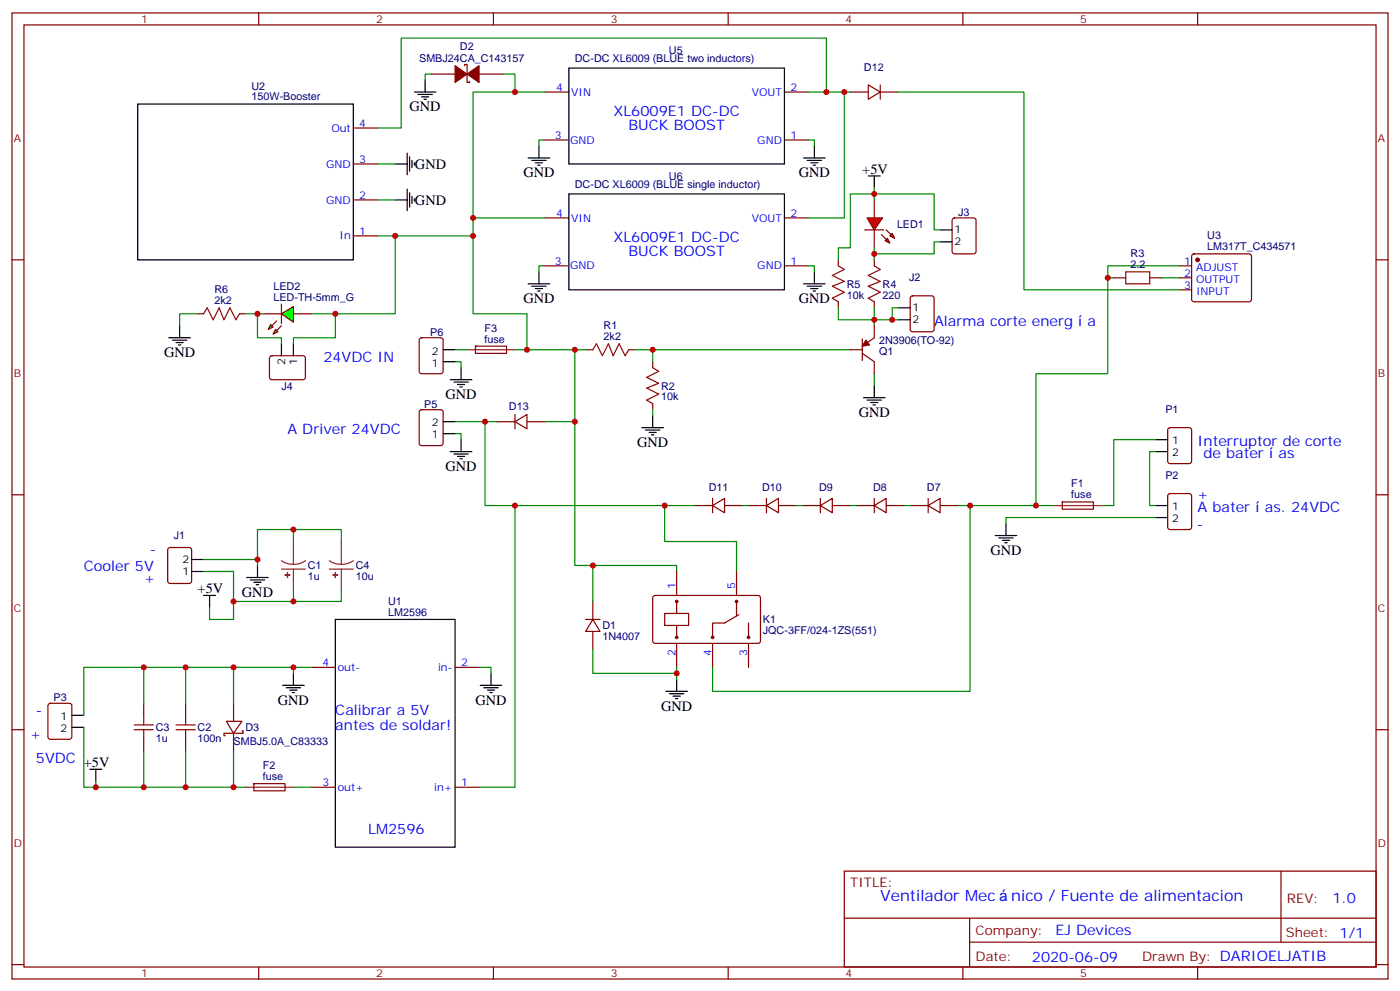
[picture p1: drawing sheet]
<svg xmlns="http://www.w3.org/2000/svg" width="412mm" height="292mm" viewBox="0 0 412 292" stroke-linecap="round" stroke-linejoin="round" font-family="sans-serif">
<g fill="none" stroke="#870000" stroke-width=".35">
<path d="M3.5 3.8h405.4v284.3h-405.4zM7.1 7.3h398.2v277.3h-398.2zM76.2 3.8v3.5M145.3 3.8v3.5M214.5 3.8v3.5M283.6 3.8v3.5M352.8 3.8v3.5M104.1 37.7h7M160.5 27.1h7.1M231.1 27.1h7M250.5 27.1h5.3M255.8 25l3.5 2.1-3.5 2.1z"/>
<path d="M259.3 27.1h5.3M259.3 25v4.2M104.1 58.8h7M104.1 48.3h7M160.2 41.2h7M231.1 41.2h7M3.5 76.5h3.6M104.1 69.4h7M160.2 78.2h7M160.5 64.1h7.1M231.1 78.2h7M231.1 64.1h7"/>
<path d="M257.5 76.5v1.7M347.5 78.2h3.5M351.2 74.9l.5-.2h16.2l.5 .2 .3 .5v12.7l-.3 .5-.5 .2h-16.2l-.5-.2-.2-.5v-12.7zM405.3 76.5h3.6M123.7 99.6l.5-.2h5.6l.7 .4v9.5l-.4 .6-5.9 .1-.7-.5v-9.4zM257.5 88.8v1.8M268.3 87.3l.5-.2h5.7l.6 .4 .1 9.4-.5 .7h-5.9l-.6-.4-.1-9.4zM328.1 81.8h3.5M338.7 81.8h3.5M347.5 81.8h3.5M347.5 85.3h3.5M172.9 102.9h1.7"/>
<path d="M185.2 102.9h1.8M192.3 106.5v1.7M192.3 118.8v1.8M123.7 120.8l.5-.2h5.6l.7 .4v9.5l-.4 .6-5.9 .1-.7-.5v-9.4zM146.4 124.1h5.3M151.7 124.1l3.5-2.1v4.2zM151.7 122v4.2M155.2 124.1h5.3M3.5 145.6h3.6M204.6 148.8h5.3M209.9 148.8l3.5-2.1v4.2zM209.9 146.7v4.2"/>
<path d="M213.4 148.8h5.3M220.5 148.8h5.3M225.8 148.8l3.5-2.1v4.2zM225.8 146.7v4.2M229.3 148.8h5.3M236.4 148.8h5.3M241.7 148.8l3.5-2.1v4.2zM241.7 146.7v4.2M245.2 148.8h5.3M252.2 148.8h5.3M257.5 148.8l3.6-2.1v4.2zM257.5 146.7v4.2"/>
<path d="M261.1 148.8h5.2M268.1 148.8h5.3M273.4 148.8l3.5-2.1v4.2zM273.4 146.7v4.2M276.9 148.8h5.3M312.9 147.8l9.2-.1v2.1l-9.2 .1zM344.2 145.5l.5-.2h5.6l.7 .4v9.5l-.4 .6-5.9 .1-.7-.5v-9.4zM405.3 145.6h3.6M49.6 161.4l.5-.3h5.6l.7 .5v9.4l-.4 .7h-5.9l-.7-.4v-9.4zM174.6 177v5.3M192.5 175.5l.5-.2h30.6l.4 .7-.1 12.9-.6 .5-30.6-.1-.4-.6v-12.7zM199.3 168.2v7.1"/>
<path d="M199.3 177v3.6M217 168.2v7.1M217 177v4.3M91.7 196.4h7.1M134.1 196.4h7M172.5 182.3h4.2M174.6 182.3l2.1 3.5h-4.2zM174.6 185.8v5.3M195.8 180.6h7v3.5h-7zM199.3 184.1v3.5M199.3 189.4v7M209.9 189.4v7"/>
<path d="M217.7 180.9l-4.3 2.5h-3.5v4.2M220.5 183.4v4.2M220.5 189.4v7M3.5 214.8h3.6M14.3 207.2l.5-.2h5.7l.6 .4 .1 9.5-.5 .6-5.9 .1-.6-.5-.1-9.4zM42.3 207v3.5M42.3 217.6v3.5M54.7 207v3.5M54.7 217.6v3.5M66.7 212.3h4.6l-2.5 3.5zM68.8 207v5.3M68.8 215.8v5.3"/>
<path d="M71.3 215.1h.3v.7h-5.6v.7h.3M405.3 214.8h3.6M74.8 230.7l9.1-.1 .1 2.1-9.2 .1zM91.7 231.7h7.1M134.1 231.7h7M248.7 256.4h156.6v28.2h-156.6zM377.3 256.4v20.9M248.7 270.2h156.5M285.6 277.3h119.6M285.6 270.2v14.2M3.5 283.9h3.6M76.2 284.6v3.5"/>
<path d="M145.3 284.6v3.5M214.5 284.6v3.5M283.6 284.6v3.5M352.8 284.6v3.5M405.3 283.9h3.6"/>
<circle cx="199.3" cy="177" r=".35"/>
<circle cx="217" cy="177" r=".35"/>
<circle cx="199.3" cy="187.6" r=".35"/>
<circle cx="209.9" cy="187.6" r=".35"/>
<circle cx="220.5" cy="187.6" r=".35"/>
</g>
<g fill="none" stroke="#008700" stroke-width=".35">
<path d="M151.7 27.1h-12.4v37h21.2M238.1 27.1h12.4M243.4 27.1v-15.9h-125.2v26.5h-7.1M248.7 27.1v37h-10.6M264.6 27.1h37v58.2h45.9M111.1 58.8h5.3M111.1 48.3h5.3M160.2 41.2h-1.5v1.8M238.1 41.2h1.8v1.8M139.3 64.1v5.3h-28.2M160.2 78.2h-1.5v1.8M238.1 78.2h1.8v1.8"/>
<path d="M347.5 78.2h-21.2v3.6h1.8M257.5 94.1h5.3M257.5 90.6v5.3M264.6 90.6h-1.8v3.5h1.8M342.2 81.8h5.3M134.1 106.5h1.7v1.7M172.9 102.9h-3.6v21.2M187 102.9h5.3v3.6M192.3 102.9h58.2M257.5 110v3.5M134.1 124.1h8.8v24.7h52.9M134.1 127.6h1.7v1.8"/>
<path d="M142.9 124.1h3.5M160.5 124.1h8.8v42.3h30v1.8M192.3 120.6v1.7M86.4 159.4v-3.5h14.1v3.5M86.4 155.9h-10.6v8.8M151.7 148.8v82.9h-10.6M204.6 148.8h-8.8v10.6h21.2v8.8M218.7 148.8h1.8M234.6 148.8h1.8M250.5 148.8h1.7M266.3 148.8h1.8M282.2 148.8h28.2"/>
<path d="M285.8 148.8v54.7h-75.9v-7.1M340.4 152.3h-44.1v1.8M60 164.7h15.8v1.7M60 168.2h8.8v8.8h17.6M68.8 177v5.3h-7.1v-3.5M86.4 173.5v3.5h14.1v-3.5M174.6 166.4v10.6M42.3 196.4h-17.6v14.1M54.7 196.4h-12.4v10.6M68.8 196.4h-14.1v10.6M86.4 196.4h-17.6v10.6M91.7 196.4h-5.3v1.8"/>
<path d="M141.1 196.4h3.5v1.8M174.6 191.1v7.1h24.7M199.3 196.4v3.6M24.7 214.1v17.6h3.5M28.2 229.9v1.8h14.1M42.3 221.1v10.6h12.4M54.7 221.1v10.6h14.1M68.8 221.1v10.6h3.5M86.4 231.7h5.3"/>
</g>
<path d="M257.5 78.2l1.8 1.1-3.5 1.8 3.5 1.7-3.5 1.4 3.5 1.8-3.5 1.8 1.7 1M331.6 80h7.1v3.5h-7.1zM174.6 102.9l1.1-1.7 1.7 3.5 1.8-3.5 1.4 3.5 1.8-3.5 1.7 3.5 1.1-1.8M192.3 108.2l1.7 1.1-3.5 1.8 3.5 1.7-3.5 1.4 3.5 1.8-3.5 1.8 1.8 1M39.5 214.8h5.7M39.5 213.4h5.7M42.3 210.5v2.9M42.3 214.8v2.8M51.9 214.8h5.6M51.9 213.4h5.6M54.7 210.5v2.9M54.7 214.8v2.8" fill="none" stroke="#a10000" stroke-width=".35"/>
<circle cx="352.8" cy="76.5" r=".53" fill="#870000" stroke="#870000" stroke-width=".35"/>
<g fill="none" stroke="#000" stroke-width=".35">
<path d="M40.6 30.6h63.5v45.9h-63.5zM167.6 20h63.5v28.3h-63.5zM116.4 58.8h3.5M116.4 48.3h3.5M119.9 45.1v6.3M119.9 55.7v6.3M120.6 46.1v4.3M120.6 56.7v4.3M121.4 47.2v2.1M121.4 57.8v2.1M122.1 47.9v.7M122.1 58.5v.7"/>
<path d="M155.6 46.5h6.3M156.6 47.2h4.3M157.7 47.9h2.1M158.4 48.6h.7M158.7 43v3.5M167.6 57.1h63.5v28.2h-63.5zM236.7 46.5h6.4M237.8 47.2h4.2M238.8 47.9h2.1M239.5 48.6h.7M239.9 43v3.5M255.8 51.8h3.5"/>
<path d="M257.5 51.8v3.5M155.6 83.5h6.3M156.6 84.2h4.3M157.7 84.9h2.1M158.4 85.7h.7M158.7 80v3.5M236.7 83.5h6.4M237.8 84.2h4.2M238.8 84.9h2.1M239.5 85.7h.7M239.9 80v3.5M264.6 90.6h3.5"/>
<path d="M264.6 94.1h3.5M130.5 106.5h3.6M130.5 102.9h3.6M132.6 111.8h6.4M133.7 112.5h4.2M134.8 113.2h2.1M135.5 113.9h.7M135.8 108.2v3.6M254.4 117.1h6.3M255.4 117.8h4.2M256.5 118.5h2.1M257.2 119.2h.7"/>
<path d="M257.5 113.5v3.6M130.5 127.6h3.6M130.5 124.1h3.6M132.6 132.9h6.4M133.7 133.6h4.2M134.8 134.3h2.1M135.5 135h.7M135.8 129.4v3.5M189.1 125.9h6.3M190.1 126.6h4.3M191.2 127.3h2.1M191.9 128h.7"/>
<path d="M192.3 122.3v3.6M293.2 157.6h6.3M294.2 158.3h4.2M295.3 159h2.1M296 159.7h.7M296.3 154.1v3.5M340.4 148.8h3.6M340.4 152.3h3.6M56.4 168.2h3.6M56.4 164.7h3.6M60 175.3h3.5M61.7 175.3v3.5"/>
<path d="M72.7 170h6.3M73.7 170.7h4.3M74.8 171.4h2.1M75.5 172.1h.7M75.8 166.4v3.6M86.4 198.2v3.5M98.8 182.3h35.3v67h-35.3zM144.6 198.2v3.5M199.3 200v3.5M21.2 210.5h3.5M21.2 214.1h3.5M83.3 201.7h6.3"/>
<path d="M84.3 202.4h4.2M85.4 203.1h2.1M86.1 203.8h.7M141.5 201.7h6.3M142.5 202.4h4.3M143.6 203.1h2.1M144.3 203.8h.7M196.1 203.5h6.4M197.2 204.2h4.2M198.3 204.9h2.1M199 205.6h.7M26.5 226.4h3.5"/>
<path d="M28.2 226.4v3.5"/>
</g>
<path d="M86.4 159.4v6.7M100.5 159.4v6.7M310.4 148.8h14.2M82.9 165l1.7 .8 1.8 .3M82.9 167.5h7.1M86.4 167.5v6M90 165l-1.7 .9-1.9 .2M97 165l1.7 .8 1.8 .3M97 167.5h7.1M100.5 167.5v6M104.1 165l-1.7 .9-1.9 .2M72.3 231.7h14.1" fill="none" stroke="#8c2424" stroke-width=".35"/>
<g fill="#8c2424" stroke="#8c2424" stroke-width=".35">
<path d="M84 169.2l1.4 .1z"/>
<path d="M84.7 168.6v1.4z"/>
<path d="M98.1 169.2l1.4 .1z"/>
<path d="M98.8 168.6v1.4z"/>
</g>
<g fill="#f00" stroke="#870000" stroke-width=".35">
<path d="M255.4 64.1h4.6l-2.5 3.6z"/>
<path d="M254.7 67.7h5.6z"/>
</g>
<g fill="#870000" stroke="#870000" stroke-width=".35">
<path d="M261.1 67.7l1.4 1.4z"/>
<path d="M259.6 69.1l1.5 1.4z"/>
</g>
<g fill="#f00" stroke="#870000" stroke-width=".35">
<path d="M262.1 69.4l.7-.7 .7 1.4z"/>
<path d="M260.7 70.8l.7-.7 .7 1.4z"/>
</g>
<path d="M257.5 58.8v5.3M246.9 76.5v1.7M257.5 67.7v5.3M77.6 92.4h5.3M86.4 92.4h5.3M246.9 88.8v1.8" fill="none" stroke="#870000" stroke-width=".35"/>
<path d="M257.5 57.1h-7v15.9h-3.6v3.5M257.5 55.3v3.5M257.5 73v3.5M246.9 90.6v3.5h10.6M326.3 81.8v28.2h-21.1v38.8" fill="none" stroke="#008700" stroke-width=".35"/>
<path d="M246.9 78.2l1.8 1.1-3.5 1.8 3.5 1.7-3.5 1.4 3.5 1.8-3.5 1.8 1.7 1" fill="none" stroke="#a10000" stroke-width=".35"/>
<g fill="#0f0" stroke="#870000" stroke-width=".35">
<path d="M79.7 95.5l.7 .7-1.4 .7z"/>
<path d="M81.1 96.9l.7 .7-1.4 .8z"/>
</g>
<g fill="#870000" stroke="#870000" stroke-width=".35">
<path d="M81.5 94.5l-1.4 1.4z"/>
<path d="M82.9 95.9l-1.4 1.4z"/>
</g>
<path d="M82.9 89.5v5.7z" fill="#f00" stroke="#870000" stroke-width=".35"/>
<path d="M82.9 92.4l3.5-2.2v4.6z" fill="#0f0" stroke="#870000" stroke-width=".35"/>
<path d="M60 92.4l1-1.8 1.8 3.5 1.8-3.5 1.4 3.5 1.7-3.5 1.8 3.5 1.1-1.7" fill="none" stroke="#a10000" stroke-width=".35"/>
<g fill="none" stroke="#870000" stroke-width=".35">
<path d="M136.9 19.3v-.3h.7v5.3h.7v-.4M127 21.8h7.1M141.1 21.8h7.1M280.7 64.3l.5-.2h5.6l.7 .5v9.4l-.4 .7h-5.9l-.7-.4v-9.5zM58.2 92.4h1.8M70.6 92.4h1.7M254 99.8v6.3M257.5 95.9v3.5l-3.5 2.5M79.6 104.9l.5-.2 9.4 .1 .5 .6-.1 5.9-.6 .5-9.5-.1-.4-.6v-5.7zM140.1 101.9h9.1v2.1h-9.1zM250.5 102.9h3.5M254 104l3.5 2.5v3.5"/>
<path d="M344.2 126.1l.5-.2h5.6l.7 .4v9.4l-.4 .7-5.9 .1-.7-.5v-9.4z"/>
</g>
<g fill="none" stroke="#008700" stroke-width=".35">
<path d="M127 21.8h-1.8v1.8M148.2 21.8h3.5v5.3h8.8M257.5 57.1h17.7v10.6h1.7M116.4 69.4v23h-24.7M139.3 69.4v23h15.9v10.5M276.9 71.2h-1.7v3.5h-17.7M58.2 92.4h-5.3v3.5M72.3 92.4h5.3M75.8 92.4v7h7.1v1.8M98.8 92.4v7h-12.4v1.8M134.1 102.9h3.5M151.7 102.9h17.6"/>
<path d="M340.4 132.9h-1.7v15.9h1.7M340.4 129.4h-12.3v19.4h-3.5"/>
</g>
<g fill="none" stroke="#000" stroke-width=".35">
<path d="M122.1 27.1h6.3M123.1 27.8h4.3M124.2 28.5h2.1M124.9 29.2h.7M125.2 23.6v3.5M276.9 67.7h3.6M276.9 71.2h3.6M49.7 99.4h6.4M52.9 95.9v3.5M50.8 100.1h4.2M51.9 100.8h2.1M52.6 101.5h.7"/>
<path d="M82.9 101.2v3.5M86.4 101.2v3.5M340.4 129.4h3.6M340.4 132.9h3.6"/>
</g>
<g fill="#870000" stroke="#870000" stroke-width=".35">
<path d="M134.1 19.3l3.5 2.5-3.5 2.5z"/>
<path d="M137.6 21.8l3.5-2.5v5z"/>
<path d="M255.1 100.1l1 1.4-2.1 .4z"/>
</g>
<path d="M137.6 102.9h14.1" fill="none" stroke="#8c2424" stroke-width=".35"/>
<g fill="#c00">
<circle cx="139.3" cy="69.4" r=".88"/>
<circle cx="155.2" cy="102.9" r=".88"/>
<circle cx="169.3" cy="124.1" r=".88"/>
<circle cx="139.3" cy="64.1" r=".88"/>
<circle cx="151.7" cy="27.1" r=".88"/>
<circle cx="98.8" cy="92.4" r=".88"/>
<circle cx="116.4" cy="69.4" r=".88"/>
<circle cx="257.5" cy="57.1" r=".88"/>
<circle cx="42.3" cy="196.4" r=".88"/>
<circle cx="75.8" cy="164.7" r=".88"/>
<circle cx="86.4" cy="155.9" r=".88"/>
<circle cx="285.8" cy="148.8" r=".88"/>
<circle cx="151.7" cy="148.8" r=".88"/>
<circle cx="195.8" cy="148.8" r=".88"/>
<circle cx="174.6" cy="166.4" r=".88"/>
<circle cx="142.9" cy="124.1" r=".88"/>
<circle cx="248.7" cy="27.1" r=".88"/>
<circle cx="199.3" cy="198.2" r=".88"/>
<circle cx="243.4" cy="27.1" r=".88"/>
<circle cx="86.4" cy="177" r=".88"/>
<circle cx="68.8" cy="231.7" r=".88"/>
<circle cx="86.4" cy="196.4" r=".88"/>
<circle cx="68.8" cy="196.4" r=".88"/>
<circle cx="54.7" cy="231.7" r=".88"/>
<circle cx="54.7" cy="196.4" r=".88"/>
<circle cx="42.3" cy="231.7" r=".88"/>
<circle cx="68.8" cy="177" r=".88"/>
<circle cx="28.2" cy="231.7" r=".88"/>
<circle cx="192.3" cy="102.9" r=".88"/>
<circle cx="257.5" cy="94.1" r=".88"/>
<circle cx="262.8" cy="94.1" r=".88"/>
<circle cx="305.2" cy="148.8" r=".88"/>
<circle cx="326.3" cy="81.8" r=".88"/>
<circle cx="257.5" cy="74.7" r=".88"/>
<circle cx="75.8" cy="92.4" r=".88"/>
<circle cx="169.3" cy="102.9" r=".88"/>
</g>
<g font-size="4.6" fill="#00f">
<text x="259.3" y="265.2">Ventilador Mec</text>
<text x="297.9" y="265.2">nico / Fuente de alimentacion</text>
</g>
<g font-size="4.2">
<text x="120.6" y="32.7">GND</text>
<text x="122.2" y="49.7">GND</text>
<text x="154.2" y="52.1">GND</text>
<text x="235.3" y="52.1">GND</text>
<text x="254" y="51.1">+5V</text>
<text x="122.2" y="60.3">GND</text>
<text x="154.2" y="89.2">GND</text>
<text x="235.3" y="89.2">GND</text>
<text x="48.3" y="105.1">GND</text>
<text x="131.2" y="117.4">GND</text>
<text x="252.9" y="122.7">GND</text>
<text x="187.7" y="131.5">GND</text>
<text x="131.2" y="138.6">GND</text>
<text x="291.7" y="163.3">GND</text>
<text x="58.2" y="174.6">+5V</text>
<text x="71.3" y="175.6">GND</text>
<text x="81.8" y="207.4">GND</text>
<text x="140.1" y="207.4">GND</text>
<text x="194.7" y="209.1">GND</text>
<text x="24.7" y="225.7">+5V</text>
</g>
<g font-size="4.2" fill="#00f">
<text x="180.7" y="34.1">XL6009E1 DC-DC</text>
<text x="185.1" y="38.4">BUCK BOOST</text>
<text x="180.7" y="71.2">XL6009E1 DC-DC</text>
<text x="185.1" y="75.4">BUCK BOOST</text>
<text x="275.2" y="95.9">Alarma corte energ</text>
<text x="320.3" y="95.9">a</text>
<text x="95.2" y="106.5">24VDC IN</text>
<text x="84.7" y="127.6">A Driver 24VDC</text>
<text x="352.8" y="131.2">Interruptor de corte</text>
<text x="354.5" y="134.7">de bater</text>
<text x="376.6" y="134.7">as</text>
<text x="352.6" y="146.8">+</text>
<text x="352.5" y="155.6">-</text>
<text x="352.8" y="150.6">A bater</text>
<text x="372.6" y="150.6">as. 24VDC</text>
<text x="44.1" y="162.9">-</text>
<text x="24.7" y="168.2">Cooler 5V</text>
<text x="42.3" y="171.7">+</text>
<text x="10.6" y="210.5">-</text>
<text x="98.8" y="210.5">Calibrar a 5V</text>
<text x="98.8" y="214.8">antes de soldar!</text>
<text x="8.8" y="217.6">+</text>
<text x="10.6" y="224.6">5VDC</text>
<text x="108.4" y="245.5">LM2596</text>
<text x="392.5" y="265.7">1.0</text>
<text x="310.9" y="275.2">EJ Devices</text>
<text x="304" y="283">2020-06-09</text>
</g>
<g font-size="3.9" fill="#800">
<text x="250.5" y="261">TITLE:</text>
<text x="379.1" y="265.7">REV:</text>
<text x="287.4" y="275.2">Company:</text>
<text x="378.7" y="275.8">Sheet: 1/1</text>
<text x="287.4" y="282.9">Date:</text>
<text x="336.4" y="282.9">Drawn By: DARIOELJATIB</text>
</g>
<g font-size="3.2" fill="#800">
<text x="41.6" y="6.8">1</text>
<text x="110.8" y="6.8">2</text>
<text x="179.9" y="6.8">3</text>
<text x="249.1" y="6.8">4</text>
<text x="318.2" y="6.8">5</text>
<text x="4.1" y="41.9">A</text>
<text x="405.9" y="41.9">A</text>
<text x="4.1" y="111.1">B</text>
<text x="405.9" y="111.1">B</text>
<text x="4.1" y="180.2">C</text>
<text x="405.9" y="180.2">C</text>
<text x="4.1" y="249.3">D</text>
<text x="405.9" y="249.3">D</text>
<text x="41.6" y="287.6">1</text>
<text x="110.8" y="287.6">2</text>
<text x="179.9" y="287.6">3</text>
<text x="249.1" y="287.6">4</text>
<text x="318.2" y="287.6">5</text>
</g>
<g font-size="3.2" fill="#000080">
<text x="135.5" y="14.7">D2</text>
<text x="197" y="15.8">U5</text>
<text x="123.5" y="18.3">SMBJ24CA_C143157</text>
<text x="169.3" y="18.3">DC-DC XL6009 (BLUE two inductors)</text>
<text x="254.5" y="21">D12</text>
<text x="74.1" y="29.6">150W-Booster</text>
<text x="74.1" y="26.4">U2</text>
<text x="197" y="52.8">U6</text>
<text x="169.3" y="55.3">DC-DC XL6009 (BLUE single inductor)</text>
<text x="282.2" y="63.5">J3</text>
<text x="264.2" y="67">LED1</text>
<text x="355.6" y="70.5">U3</text>
<text x="333" y="75.8">R3</text>
<text x="355.6" y="73.7">LM317T_C434571</text>
<text x="267.8" y="82.8">J2</text>
<text x="333" y="79">2.2</text>
<text x="63.2" y="89.5">2k2</text>
<text x="63.2" y="86.4">R6</text>
<text x="80.5" y="88.5">LED-TH-5mm_G</text>
<text x="80.5" y="85.3">LED2</text>
<text x="249.4" y="87.9">10k</text>
<text x="249.4" y="84.7">R5</text>
<text x="260" y="87.9">220</text>
<text x="260" y="84.7">R4</text>
<text x="126.8" y="98.8">P6</text>
<text x="142.7" y="100.8">fuse</text>
<text x="142.7" y="97.6">F3</text>
<text x="177.8" y="100.1">2k2</text>
<text x="177.8" y="96.9">R1</text>
<text x="258.9" y="101.2">2N3906(TO-92)</text>
<text x="258.9" y="104.4">Q1</text>
<text x="82.9" y="114.7">J4</text>
<text x="125" y="120">P5</text>
<text x="194.7" y="117.8">10k</text>
<text x="194.7" y="114.7">R2</text>
<text x="149.9" y="120.6">D13</text>
<text x="343.3" y="121.7">P1</text>
<text x="315.6" y="143.5">F1</text>
<text x="343.3" y="141.1">P2</text>
<text x="208.8" y="144.7">D11</text>
<text x="224.5" y="144.7">D10</text>
<text x="241.3" y="144.7">D9</text>
<text x="257.2" y="144.7">D8</text>
<text x="273.1" y="144.7">D7</text>
<text x="315.6" y="146.7">fuse</text>
<text x="51.2" y="158.8">J1</text>
<text x="90.7" y="167.6">C1</text>
<text x="104.8" y="167.6">C4</text>
<text x="90.7" y="170.8">1u</text>
<text x="104.8" y="170.8">10u</text>
<text x="114.3" y="178.1">U1</text>
<text x="114.3" y="181.3">LM2596</text>
<text x="177.4" y="185.3">D1</text>
<text x="224.7" y="183.5">K1</text>
<text x="177.4" y="188.4">1N4007</text>
<text x="224.7" y="186.6">JQC-3FF/024-1ZS(551)</text>
<text x="15.8" y="206.4">P3</text>
<text x="45.9" y="215.1">C3</text>
<text x="58.2" y="215.1">C2</text>
<text x="72.3" y="215.2">D3</text>
<text x="45.9" y="218.3">1u</text>
<text x="58.2" y="218.3">100n</text>
<text x="68.8" y="219.4">SMBJ5.0A_C83333</text>
<text x="77.5" y="226.4">F2</text>
<text x="77.5" y="229.6">fuse</text>
</g>
<g font-size="3.2" fill="#00f">
<text x="163.8" y="26.7">4</text>
<text x="168.3" y="28.2">VIN</text>
<text x="221.4" y="28.2">VOUT</text>
<text x="232.8" y="26.7">2</text>
<text x="97.6" y="38.7">Out</text>
<text x="105.8" y="37.3">4</text>
<text x="163.4" y="40.9">3</text>
<text x="232.8" y="40.9">1</text>
<text x="105.8" y="47.9">3</text>
<text x="167.9" y="42.3">GND</text>
<text x="223.1" y="42.3">GND</text>
<text x="96.1" y="49.3">GND</text>
<text x="96.1" y="59.9">GND</text>
<text x="105.8" y="58.5">2</text>
<text x="163.8" y="63.8">4</text>
<text x="168.3" y="65.2">VIN</text>
<text x="221.4" y="65.2">VOUT</text>
<text x="232.8" y="63.8">2</text>
<text x="100" y="70.5">In</text>
<text x="105.8" y="69.1">1</text>
<text x="163.4" y="77.9">3</text>
<text x="232.8" y="77.9">1</text>
<text x="348.8" y="77.9">1</text>
<text x="167.9" y="79.3">GND</text>
<text x="223.1" y="79.3">GND</text>
<text x="348.8" y="81.4">2</text>
<text x="352.3" y="79.7">ADJUST</text>
<text x="352.3" y="83.2">OUTPUT</text>
<text x="348.8" y="84.9">3</text>
<text x="352.3" y="86.7">INPUT</text>
<text x="199" y="173.5" transform="rotate(-90 199 173.5)">1</text>
<text x="216.6" y="173.5" transform="rotate(-90 216.6 173.5)">5</text>
<text x="95" y="196.1">4</text>
<text x="99.5" y="197.5">out-</text>
<text x="129" y="197.5">in-</text>
<text x="135.8" y="196.1">2</text>
<text x="199" y="193.2" transform="rotate(-90 199 193.2)">2</text>
<text x="209.5" y="193.2" transform="rotate(-90 209.5 193.2)">4</text>
<text x="220.1" y="193.2" transform="rotate(-90 220.1 193.2)">3</text>
<text x="95" y="231.4">3</text>
<text x="99.5" y="232.8">out+</text>
<text x="127.9" y="232.8">in+</text>
<text x="135.8" y="231.4">1</text>
</g>
<g font-size="3.2">
<text x="281.2" y="68.7">1</text>
<text x="281.2" y="72.2">2</text>
<text x="268.8" y="91.7">1</text>
<text x="268.8" y="95.2">2</text>
<text x="84" y="107.4" transform="rotate(-90 84 107.4)">2</text>
<text x="87.5" y="107.4" transform="rotate(-90 87.5 107.4)">1</text>
<text x="127.2" y="107.9">1</text>
<text x="127.2" y="104.4">2</text>
<text x="127.2" y="125.5">2</text>
<text x="127.2" y="129">1</text>
<text x="345.3" y="130.8">1</text>
<text x="345.3" y="134.3">2</text>
<text x="345.3" y="150.2">1</text>
<text x="345.3" y="153.7">2</text>
<text x="53.7" y="165.7">2</text>
<text x="53.7" y="169.3">1</text>
<text x="17.8" y="211.9">1</text>
<text x="17.8" y="215.5">2</text>
</g>
</svg>
